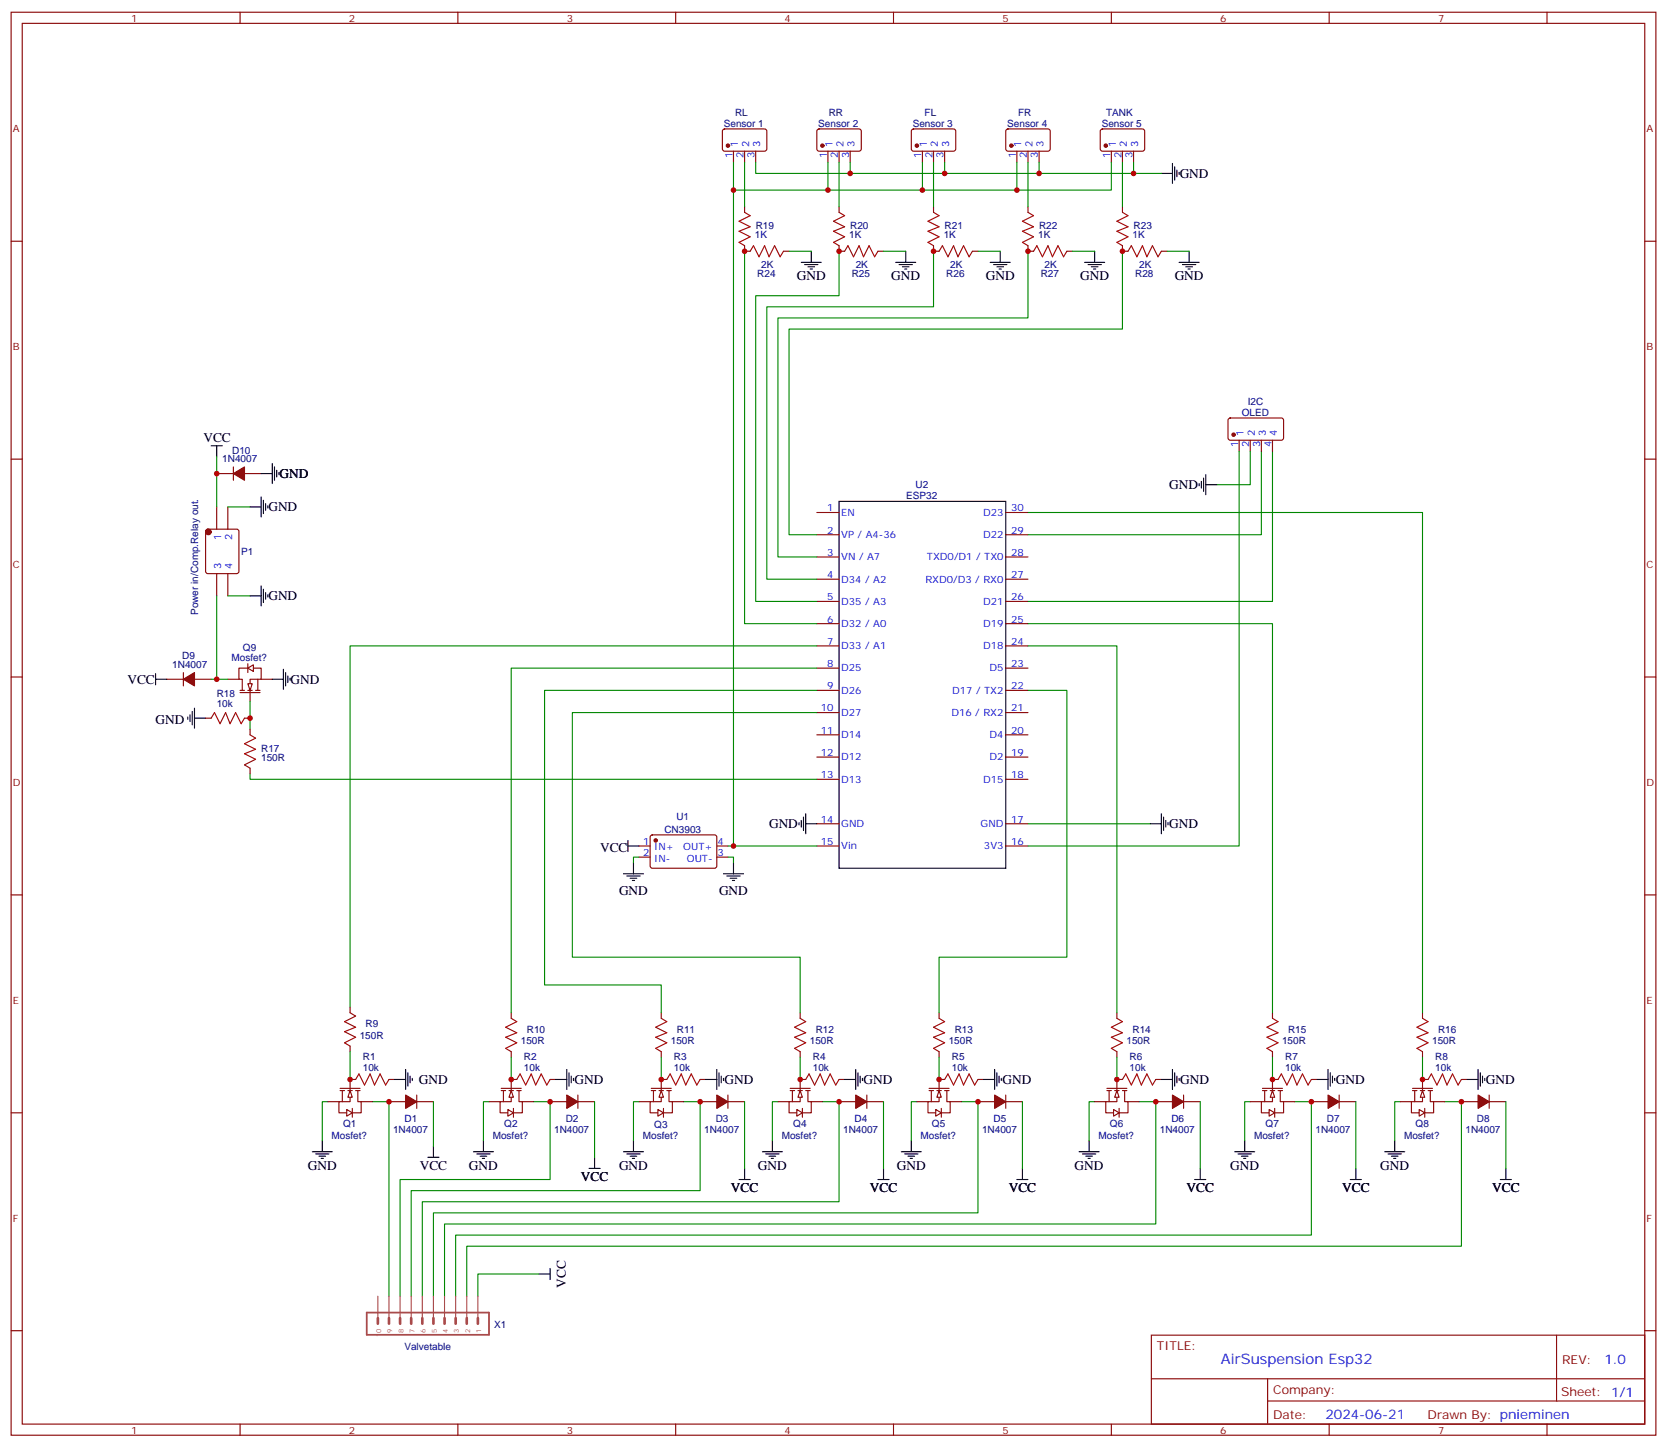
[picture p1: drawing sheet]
<svg xmlns="http://www.w3.org/2000/svg" width="529mm" height="459mm" viewBox="0 0 529 459" stroke-linecap="round" stroke-linejoin="round" font-family="sans-serif">
<g fill="none" stroke="#870000" stroke-width=".35">
<path d="M3.5 3.9h522.1v451.5h-522.1zM7.1 7.4h515v444.5h-515zM76.2 3.9v3.5M145.3 3.9v3.5M214.5 3.9v3.5M283.6 3.9v3.5M352.8 3.9v3.5M421.9 3.9v3.5M491.1 3.9v3.5M3.5 76.6h3.6M522.1 76.6h3.5M3.5 145.7h3.6"/>
<path d="M522.1 145.7h3.5M259.3 162.6h7M259.3 169.7h7M259.3 176.7h7M319.3 162.6h7M319.3 169.7h7M319.3 176.7h7M259.3 183.8h7M259.3 190.9h7M259.3 197.9h7M319.3 183.8h7M319.3 190.9h7"/>
<path d="M319.3 197.9h7M3.5 214.8h3.6M259.3 205h7M259.3 212h7M259.3 219.1h7M319.3 205h7M319.3 212h7M319.3 219.1h7M522.1 214.8h3.5M259.3 226.1h7M259.3 233.2h7M319.3 226.1h7"/>
<path d="M319.3 233.2h7M259.3 240.2h7M259.3 247.3h7M319.3 240.2h7M319.3 247.3h7M202.8 268.5h3.6M202.8 272h3.6M206.6 265.1l.5-.2 20 .1 .4 .6v9.5l-.7 .4h-20l-.4-.7v-9.2zM227.5 268.5h3.6M227.5 272h3.6M259.3 261.4h7M259.3 268.5h7"/>
<path d="M319.3 261.4h7M319.3 268.5h7M3.5 284h3.6M522.1 284h3.5M111.1 319.6v1.8M111.1 332v1.7M162.3 321.4v1.7M162.3 333.7v1.8M209.9 321.4v1.7M209.9 333.7v1.8M254 321.4v1.7M254 333.7v1.8"/>
<path d="M298.1 321.4v1.7M298.1 333.7v1.8M354.5 321.4v1.7M354.5 333.7v1.8M403.9 321.4v1.7M403.9 333.7v1.8M451.6 321.4v1.7M451.6 333.7v1.8M3.5 353.1h3.6M111.1 342.5h1.8M123.5 342.5h1.7M123.5 349.6h5.3"/>
<path d="M132.3 349.6h5.3M132.3 347.5v4.2M162.3 342.5h1.7M174.6 342.5h1.8M174.6 349.6h5.3M183.4 349.6h5.3M183.4 347.5v4.2M209.9 342.5h1.8M222.2 342.5h1.8M222.2 349.6h5.3M231.1 349.6h5.3M231.1 347.5v4.2"/>
<path d="M254 342.5h1.8M266.3 342.5h1.8M266.3 349.6h5.3M275.2 349.6h5.3M275.2 347.5v4.2M298.1 342.5h1.8M310.4 342.5h1.8M310.4 349.6h5.3M319.3 349.6h5.3M319.3 347.5v4.2M354.5 342.5h1.8M366.9 342.5h1.8"/>
<path d="M366.9 349.6h5.3M375.7 349.6h5.3M375.7 347.5v4.2M403.9 342.5h1.8M416.3 342.5h1.7M416.3 349.6h5.3M425.1 349.6h5.3M425.1 347.5v4.2M444.5 349.6h3.5M448.4 346.1h1.4M448.4 345.4h6.3M449.1 346.1v3.5"/>
<path d="M450.8 346.1h1.5M452.3 351.7v2.8M453.3 342.5h-1.7v7.1h-3.6v3.5h2.5M453.3 346.1h1.4M454 346.1v3.5h1.1v3.5h-2.8M455.1 349.6h3.5M463.9 342.5h1.8M463.9 349.6h5.3M472.7 347.5v4.2M472.7 349.6h5.3M522.1 353.1h3.5M3.5 422.3h3.6"/>
<path d="M365.5 423.7h156.6v28.2h-156.6zM365.5 437.5h156.5M402.4 437.5v14.1M494.1 423.7v20.9M522.1 422.3h3.5M76.2 451.9v3.5M145.3 451.9v3.5M214.5 451.9v3.5M283.6 451.9v3.5M352.8 451.9v3.5M402.4 444.6h119.6M421.9 451.9v3.5"/>
<path d="M491.1 451.9v3.5"/>
</g>
<g fill="none" stroke="#000" stroke-width=".35">
<path d="M266.3 159.1h53v116.4h-53zM128.8 339.4v6.3M179.9 339.4v6.3M227.5 339.4v6.3M271.6 339.4v6.3M315.7 339.4v6.3M372.2 339.4v6.3M421.6 339.4v6.3M469.2 339.4v6.3M125.2 342.5h3.6M129.5 340.4v4.3M130.2 341.5v2.1"/>
<path d="M130.9 342.2v.7M176.4 342.5h3.5M180.6 340.4v4.3M181.3 341.5v2.1M182 342.2v.7M224 342.5h3.5M228.2 340.4v4.3M229 341.5v2.1M229.7 342.2v.7M268.1 342.5h3.5M272.3 340.4v4.3M273 341.5v2.1"/>
<path d="M273.8 342.2v.7M312.2 342.5h3.5M316.4 340.4v4.3M317.1 341.5v2.1M317.9 342.2v.7M368.7 342.5h3.5M372.9 340.4v4.3M373.6 341.5v2.1M374.3 342.2v.7M418 342.5h3.6M422.3 340.4v4.3M423 341.5v2.1"/>
<path d="M423.7 342.2v.7M465.7 342.5h3.5M469.9 340.4v4.3M470.6 341.5v2.1M471.3 342.2v.7M99.1 365.5h6.4M100.2 366.2h4.2M101.2 366.9h2.2M102 367.6h.7M102.3 361.9v3.6M135.8 367.2h3.5M137.6 363.7v3.5"/>
<path d="M150.3 365.5h6.3M151.3 366.2h4.3M152.4 366.9h2.1M153.1 367.6h.7M153.5 361.9v3.6M187 370.8h3.5M188.7 367.2v3.6M197.9 365.5h6.4M199 366.2h4.2M200 366.9h2.1M200.7 367.6h.7M201.1 361.9v3.6"/>
<path d="M234.6 374.3h3.5M236.4 370.8v3.5M242 365.5h6.4M243.1 366.2h4.2M244.1 366.9h2.1M244.8 367.6h.7M245.2 361.9v3.6M278.7 374.3h3.5M280.5 370.8v3.5M286.1 365.5h6.4M287.2 366.2h4.2M288.2 366.9h2.1"/>
<path d="M288.9 367.6h.7M289.3 361.9v3.6M322.8 374.3h3.5M324.6 370.8v3.5M342.5 365.5h6.4M343.6 366.2h4.2M344.7 366.9h2.1M345.4 367.6h.7M345.7 361.9v3.6M379.2 374.3h3.6M381 370.8v3.5M391.9 365.5h6.4"/>
<path d="M393 366.2h4.2M394.1 366.9h2.1M394.8 367.6h.7M395.1 361.9v3.6M428.6 374.3h3.6M430.4 370.8v3.5M439.6 365.5h6.3M440.6 366.2h4.3M441.7 366.9h2.1M442.4 367.6h.7M442.7 361.9v3.6M476.2 374.3h3.6"/>
<path d="M478 370.8v3.5M171.1 404.3h3.5M174.6 402.5v3.5"/>
</g>
<g fill="#870000" stroke="#870000" stroke-width=".35">
<path d="M469.2 347.5l3.5 2.1-3.5 2.1z"/>
<path d="M421.6 347.5l3.5 2.1-3.5 2.1z"/>
<path d="M372.2 347.5l3.5 2.1-3.5 2.1z"/>
<path d="M315.7 347.5l3.6 2.1-3.6 2.1z"/>
<path d="M271.6 347.5l3.6 2.1-3.6 2.1z"/>
<path d="M227.5 347.5l3.6 2.1-3.6 2.1z"/>
<path d="M128.8 347.5l3.5 2.1-3.5 2.1z"/>
<path d="M179.9 347.5l3.5 2.1-3.5 2.1z"/>
<circle cx="208.1" cy="266.7" r=".53"/>
</g>
<g fill="none" stroke="#a10000" stroke-width=".35">
<path d="M111.1 321.4l1.8 1-3.5 1.8 3.5 1.8-3.5 1.4 3.5 1.7-3.5 1.8 1.7 1.1M162.3 323.1l1.7 1.1-3.5 1.8 3.5 1.7-3.5 1.4 3.5 1.8-3.5 1.8 1.8 1M209.9 323.1l1.8 1.1-3.6 1.8 3.6 1.7-3.6 1.4 3.6 1.8-3.6 1.8 1.8 1M254 323.1l1.8 1.1-3.6 1.8 3.6 1.7-3.6 1.4 3.6 1.8-3.6 1.8 1.8 1M298.1 323.1l1.8 1.1-3.6 1.8 3.6 1.7-3.6 1.4 3.6 1.8-3.6 1.8 1.8 1M354.5 323.1l1.8 1.1-3.5 1.8 3.5 1.7-3.5 1.4 3.5 1.8-3.5 1.8 1.7 1M403.9 323.1l1.8 1.1-3.5 1.8 3.5 1.7-3.5 1.4 3.5 1.8-3.5 1.8 1.7 1M451.6 323.1l1.7 1.1-3.5 1.8 3.5 1.7-3.5 1.4 3.5 1.8-3.5 1.8 1.8 1M112.9 342.5l1-1.7 1.8 3.5 1.8-3.5 1.4 3.5 1.7-3.5 1.8 3.5 1.1-1.8M164 342.5l1.1-1.7 1.8 3.5 1.7-3.5 1.4 3.5 1.8-3.5 1.8 3.5 1-1.8M211.7 342.5l1-1.7 1.8 3.5 1.8-3.5 1.4 3.5 1.7-3.5 1.8 3.5 1-1.8M255.8 342.5l1-1.7 1.8 3.5 1.7-3.5 1.5 3.5 1.7-3.5 1.8 3.5 1-1.8"/>
<path d="M299.9 342.5l1-1.7 1.8 3.5 1.7-3.5 1.5 3.5 1.7-3.5 1.8 3.5 1-1.8M356.3 342.5l1.1-1.7 1.7 3.5 1.8-3.5 1.4 3.5 1.8-3.5 1.7 3.5 1.1-1.8M405.7 342.5l1.1-1.7 1.7 3.5 1.8-3.5 1.4 3.5 1.8-3.5 1.7 3.5 1.1-1.8M453.3 342.5l1.1-1.7 1.7 3.5 1.8-3.5 1.4 3.5 1.8-3.5 1.7 3.5 1.1-1.8"/>
</g>
<g fill="none" stroke="#008700" stroke-width=".35">
<path d="M111.1 333.7v8.8M162.3 335.5v7M209.9 335.5v7M254 335.5v7M298.1 335.5v7M354.5 335.5v7M403.9 335.5v7M451.6 335.5v7M104.1 349.6h-1.8v12.3M118.2 349.6h5.3v61.7M137.6 349.6v14.1M155.2 349.6h-1.7v12.3"/>
<path d="M169.3 349.6h5.3v24.7h-47.6v37M188.7 349.6v17.6M202.8 349.6h-1.7v12.3M217 349.6h5.2v28.2h-91.7v33.5M236.4 349.6v21.2M246.9 349.6h-1.7v12.3M261.1 349.6h5.2v31.8h-132.2v29.9M280.5 349.6v21.2M291 349.6h-1.7v12.3M305.2 349.6h5.2v35.3h-172.8v26.4M324.6 349.6v21.2M347.5 349.6h-1.8v12.3"/>
<path d="M361.6 349.6h5.3v38.8h-225.8v22.9M381 349.6v21.2M396.9 349.6h-1.8v12.3M411 349.6h5.3v42.3h-271.7v19.4M430.4 349.6v21.2M444.5 349.6h-1.8v12.3M458.6 349.6h5.3v45.9h-315.7v15.8M478 349.6v21.2M171.1 404.3h-19.4v7"/>
</g>
<g fill="#fff" stroke="#870000" stroke-width=".35">
<path d="M450.5 352.1l1.8 1-1.8 1.1z"/>
<path d="M451.6 346.1l.7 2.1h-1.5z"/>
</g>
<path d="M396.9 349.6h3.5M400.8 346.1h1.4M400.8 345.4h6.3M401.5 346.1v3.5M403.2 346.1h1.4M403.9 342.5v7.1h-3.5v3.5h2.5M404.6 351.7v2.8M405.7 346.1h1.4M406.4 346.1v3.5h1.1v3.5h-2.9M407.5 349.6h3.5" fill="none" stroke="#870000" stroke-width=".35"/>
<g fill="#fff" stroke="#870000" stroke-width=".35">
<path d="M402.9 352.1l1.7 1-1.7 1.1z"/>
<path d="M403.9 346.1l.7 2.1h-1.4z"/>
</g>
<path d="M347.5 349.6h3.5M351.4 346.1h1.4M351.4 345.4h6.3M352.1 346.1v3.5M353.8 346.1h1.4M354.5 342.5v7.1h-3.5v3.5h2.5M355.2 351.7v2.8M356.3 346.1h1.4M357 346.1v3.5h1.1v3.5h-2.9M358.1 349.6h3.5" fill="none" stroke="#870000" stroke-width=".35"/>
<g fill="#fff" stroke="#870000" stroke-width=".35">
<path d="M353.5 352.1l1.7 1-1.7 1.1z"/>
<path d="M354.5 346.1l.7 2.1h-1.4z"/>
</g>
<path d="M291 349.6h3.6M294.9 346.1h1.4M294.9 345.4h6.4M295.6 346.1v3.5M297.4 346.1h1.4M298.1 342.5v7.1h-3.5v3.5h2.4M298.8 351.7v2.8M299.9 346.1h1.4M300.6 346.1v3.5h1v3.5h-2.8M301.6 349.6h3.6" fill="none" stroke="#870000" stroke-width=".35"/>
<g fill="#fff" stroke="#870000" stroke-width=".35">
<path d="M297 352.1l1.8 1-1.8 1.1z"/>
<path d="M298.1 346.1l.7 2.1h-1.4z"/>
</g>
<path d="M246.9 349.6h3.6M250.8 346.1h1.4M250.8 345.4h6.4M251.5 346.1v3.5M253.3 346.1h1.4M254 342.5v7.1h-3.5v3.5h2.4M254.7 351.7v2.8M255.8 346.1h1.4M256.5 346.1v3.5h1v3.5h-2.8M257.5 349.6h3.6" fill="none" stroke="#870000" stroke-width=".35"/>
<g fill="#fff" stroke="#870000" stroke-width=".35">
<path d="M252.9 352.1l1.8 1-1.8 1.1z"/>
<path d="M254 346.1l.7 2.1h-1.4z"/>
</g>
<path d="M202.8 349.6h3.6M206.7 346.1h1.4M206.7 345.4h6.4M207.4 346.1v3.5M209.2 346.1h1.4M209.9 342.5v7.1h-3.5v3.5h2.4M210.6 351.7v2.8M211.7 346.1h1.4M212.4 346.1v3.5h1v3.5h-2.8M213.4 349.6h3.6" fill="none" stroke="#870000" stroke-width=".35"/>
<g fill="#fff" stroke="#870000" stroke-width=".35">
<path d="M208.8 352.1l1.8 1-1.8 1.1z"/>
<path d="M209.9 346.1l.7 2.1h-1.4z"/>
</g>
<path d="M155.2 349.6h3.5M159.1 346.1h1.4M159.1 345.4h6.4M159.8 346.1v3.5M161.6 346.1h1.4M162.3 342.5v7.1h-3.6v3.5h2.5M163 351.7v2.8M164 346.1h1.5M164.7 346.1v3.5h1.1v3.5h-2.8M165.8 349.6h3.5" fill="none" stroke="#870000" stroke-width=".35"/>
<g fill="#fff" stroke="#870000" stroke-width=".35">
<path d="M161.2 352.1l1.8 1-1.8 1.1z"/>
<path d="M162.3 346.1l.7 2.1h-1.4z"/>
</g>
<path d="M104.1 349.6h3.5M107.9 346.1h1.5M107.9 345.4h6.4M108.7 346.1v3.5M110.4 346.1h1.4M111.1 342.5v7.1h-3.5v3.5h2.5M111.8 351.7v2.8M112.9 346.1h1.4M113.6 346.1v3.5h1.1v3.5h-2.9M114.7 349.6h3.5" fill="none" stroke="#870000" stroke-width=".35"/>
<g fill="#fff" stroke="#870000" stroke-width=".35">
<path d="M110.1 352.1l1.7 1-1.7 1.1z"/>
<path d="M111.1 346.1l.7 2.1h-1.4z"/>
</g>
<g fill="none" stroke="#000" stroke-width=".35">
<path d="M255.1 259.3v4.2M255.8 258.2v6.4M197.9 277.3h6.4M199 278h4.2M199.3 268.5h3.5M199.3 266.7v3.5M200 278.7h2.1M200.7 279.4h.7M201.1 273.8v3.5M229.7 277.3h6.3M230.7 278h4.2M231.8 278.7h2.1"/>
<path d="M232.5 279.4h.7M232.8 273.8v3.5M253.6 261.1v.7M254.4 260.4v2.1M255.8 261.4h3.5"/>
</g>
<path d="M202.8 272h-1.7v1.8M231.1 272h1.7v1.8" fill="none" stroke="#008700" stroke-width=".35"/>
<path d="M116.4 416.5h38.8v7.1h-38.8z" fill="none" stroke="#a64a4a" stroke-width=".56"/>
<path d="M119.9 418.3v1.7M123.5 418.3v1.7M127 418.3v1.7M130.5 418.3v1.7M134.1 418.3v1.7M137.6 418.3v1.7M141.1 418.3v1.7M144.6 418.3v1.7M148.2 418.3v1.7M151.7 418.3v1.7" fill="none" stroke="#a64a4a" stroke-width=".85"/>
<path d="M119.9 411.3v7M123.5 411.3v7M127 411.3v7M130.5 411.3v7M134.1 411.3v7M137.6 411.3v7M141.1 411.3v7M144.6 411.3v7M148.2 411.3v7M151.7 411.3v7" fill="none" stroke="#a64a4a" stroke-width=".35"/>
<g fill="none" stroke="#870000" stroke-width=".35">
<path d="M229.5 41.1l.5-.2 13 .1 .4 .6v5.9l-.7 .5-13-.1-.4-.6v-5.7zM232.8 48v3.5M236.4 48v3.5M239.9 48v3.5M259.5 41.1l.5-.2 13 .1 .4 .6-.1 5.9-.6 .5-13-.1-.4-.6v-5.7zM262.8 48v3.5M266.3 48v3.5M269.9 48v3.5M289.5 41.1l.5-.2 13 .1 .4 .6-.1 5.9-.6 .5-13-.1-.4-.6v-5.7zM292.8 48v3.5M296.3 48v3.5M299.9 48v3.5"/>
<path d="M319.5 41.1l.5-.2 12.9 .1 .5 .6-.1 5.9-.6 .5-13-.1-.4-.6v-5.7zM322.8 48v3.5M326.3 48v3.5M329.8 48v3.5M349.5 41.1l.5-.2 12.9 .1 .5 .6-.1 5.9-.6 .5-13-.1-.5-.6v-5.7zM352.8 48v3.5M356.3 48v3.5M359.8 48v3.5M65.5 168.1l.5-.2h9.1l.5 .2 .2 .5v12.7l-.2 .5-.5 .2h-9.1l-.5-.2-.2-.5v-12.7zM68.8 160.9v7M72.3 160.9v7M68.8 182v7.1"/>
<path d="M72.3 182v7.1M72.3 215.5h3.5M76.2 219.1h1.4M76.2 219.8h6.3M78.7 210.6v2.8M78.7 212h-2.9v3.5h1.1v3.6M78.7 219.1h1.4M80.4 212h2.5v3.5h-3.5v7.1M81.1 219.1h1.4M81.8 215.5v3.6M82.9 215.5h3.5"/>
</g>
<g fill="#870000" stroke="#870000" stroke-width=".35">
<circle cx="351" cy="46.2" r=".53"/>
<circle cx="321" cy="46.2" r=".53"/>
<circle cx="291" cy="46.2" r=".53"/>
<circle cx="261.1" cy="46.2" r=".53"/>
<circle cx="231.1" cy="46.2" r=".53"/>
<circle cx="66.1" cy="168.8" r=".88"/>
</g>
<g fill="#fff" stroke="#870000" stroke-width=".35">
<path d="M78.7 212l1.7-1v2.1z"/>
<path d="M78.7 217h1.4l-.7 2.1z"/>
</g>
<g fill="none" stroke="#008700" stroke-width=".35">
<path d="M232.8 51.5v217M236.4 51.5v14.1M239.9 51.5v3.5h119.9v-3.5M262.8 51.5v8.8h-30M266.3 51.5v14.1M269.9 51.5v3.5M292.8 51.5v8.8h-30M296.3 51.5v14.1M299.9 51.5v3.5M322.8 51.5v8.8h-30M326.3 51.5v14.1M329.8 51.5v3.5"/>
<path d="M352.8 51.5v8.8h-30M356.3 51.5v14.1M359.8 55h8.9M236.4 79.7v118.2h22.9M250.5 79.7h7M266.3 79.7v14.1h-26.4v97.1h19.4M280.5 79.7h7M296.3 79.7v17.7h-52.9v86.4h15.9M310.4 79.7h7.1M326.3 79.7v21.2h-79.4v75.8h12.4M340.4 79.7h7.1M356.3 79.7v24.7h-105.8v65.3h8.8"/>
<path d="M370.4 79.7h7.1M68.8 145v15.9M393.3 143.2v125.3h-67M396.9 143.2v10.6h-10.6M400.4 143.2v26.5h-74.1M403.9 143.2v47.7h-77.6M72.3 160.9h7.1M326.3 162.6h125.3v158.8M68.8 189.1v26.4M72.3 189.1h7.1M326.3 197.9h77.6v123.5M67 215.5h5.3"/>
<path d="M259.3 205h-148.2v114.6M259.3 212h-97v109.4M259.3 219.1h-86.4v93.5h37v8.8M326.3 219.1h12.4v84.6h-40.6v17.7M326.3 205h28.2v116.4M79.4 222.6v8.8M259.3 226.1h-77.6v77.6h72.3v17.7M79.4 245.5v1.8h179.9M231.1 268.5h28.2M326.3 261.4h38.8"/>
</g>
<g fill="none" stroke="#870000" stroke-width=".35">
<path d="M236.4 65.6v1.8M236.4 78v1.7h1.7M248.7 79.7h1.8M266.3 65.6v1.8M266.3 78v1.7h1.8M278.7 79.7h1.8M296.3 65.6v1.8M296.3 78v1.7h1.8M308.7 79.7h1.7M326.3 65.6v1.8M326.3 78v1.7h1.8M338.7 79.7h1.7"/>
<path d="M356.3 65.6v1.8M356.3 78v1.7h1.8M368.7 79.7h1.7M390.1 132.9l.4-.3 16.5 .1 .5 .7-.1 5.9-.6 .4-16.5-.1-.5-.6v-5.6zM393.3 139.7v3.5M396.9 139.7v3.5M400.4 139.7v3.5M403.9 139.7v3.5M68.8 150.3h5.3M74.1 148.2v4.2M77.6 150.3h5.3M52.9 215.5h5.3"/>
<path d="M58.2 213.4v4.3M61.7 215.5h5.3M65.3 227.9h1.7M77.6 227.9h1.8M79.4 231.4v1.8M79.4 243.8v1.7"/>
</g>
<g fill="#870000" stroke="#870000" stroke-width=".35">
<path d="M58.2 215.5l3.5-2.1v4.3z"/>
<path d="M74.1 150.3l3.5-2.1v4.2z"/>
<circle cx="391.6" cy="137.9" r=".53"/>
</g>
<g fill="none" stroke="#000" stroke-width=".35">
<path d="M368.7 55h3.5M372.2 51.9v6.3M372.9 52.9v4.3M373.6 54v2.1M374.3 54.7v.7M257.5 79.7v3.6M287.5 79.7v3.6M317.5 79.7v3.6M347.5 79.7v3.6M377.5 79.7v3.6M254.4 83.3h6.3M255.4 84h4.2"/>
<path d="M256.5 84.7h2.1M257.2 85.4h.7M284.3 83.3h6.4M285.4 84h4.2M286.5 84.7h2.1M287.2 85.4h.7M314.3 83.3h6.4M315.4 84h4.2M316.4 84.7h2.2M317.1 85.4h.8M344.3 83.3h6.4M345.4 84h4.2"/>
<path d="M346.4 84.7h2.1M347.1 85.4h.7M374.3 83.3h6.3M375.4 84h4.2M376.4 84.7h2.1M377.1 85.4h.7M67 141.5h3.6M68.8 141.5v3.5M82.9 157.7v6.3M82.9 150.3h3.5M83.6 158.8v4.2M84.3 159.8v2.1"/>
<path d="M86.4 147.1v6.4M87.1 148.2v4.2M87.8 149.2v2.1M88.5 149.9v.7M380.6 153.5v.7M381.4 152.8v2.1M382.1 151.7v4.2M382.8 153.8h3.5M382.8 150.6v6.4M79.4 160.9h3.5M85 160.5v.7M79.4 189.1h3.5"/>
<path d="M82.9 185.9v6.4M83.6 187v4.2M84.3 188v2.1M85 188.7v.7M49.4 215.5h3.5M49.4 213.8v3.5M86.4 215.5h3.6M90 212.4v6.3M90.7 213.4v4.3M91.4 214.5v2.1M92.1 215.2v.7M59.6 227.5v.7"/>
<path d="M60.3 226.8v2.2M61 225.8v4.2M61.7 227.9h3.6M61.7 224.7v6.4M368.7 258.2v6.4M369.4 259.3v4.2M365.1 261.4h3.6M370.1 260.4v2.1M370.8 261.1v.7"/>
</g>
<path d="M236.4 67.4l1.7 1-3.5 1.8 3.5 1.8-3.5 1.4 3.5 1.7-3.5 1.8 1.8 1.1M238.1 79.7l1.1-1.7 1.7 3.5 1.8-3.5 1.4 3.5 1.8-3.5 1.7 3.5 1.1-1.8M266.3 67.4l1.8 1-3.5 1.8 3.5 1.8-3.5 1.4 3.5 1.7-3.5 1.8 1.7 1.1M268.1 79.7l1.1-1.7 1.7 3.5 1.8-3.5 1.4 3.5 1.8-3.5 1.7 3.5 1.1-1.8M296.3 67.4l1.8 1-3.5 1.8 3.5 1.8-3.5 1.4 3.5 1.7-3.5 1.8 1.7 1.1M298.1 79.7l1.1-1.7 1.7 3.5 1.8-3.5 1.4 3.5 1.8-3.5 1.7 3.5 1.1-1.8M326.3 67.4l1.8 1-3.5 1.8 3.5 1.8-3.5 1.4 3.5 1.7-3.5 1.8 1.7 1.1M328.1 79.7l1-1.7 1.8 3.5 1.8-3.5 1.4 3.5 1.7-3.5 1.8 3.5 1.1-1.8M356.3 67.4l1.8 1-3.6 1.8 3.6 1.8-3.6 1.4 3.6 1.7-3.6 1.8 1.8 1.1M358.1 79.7l1-1.7 1.8 3.5 1.8-3.5 1.4 3.5 1.7-3.5 1.8 3.5 1.1-1.8M67 227.9l1.1-1.8 1.7 3.6 1.8-3.6 1.4 3.6 1.8-3.6 1.8 3.6 1-1.8M79.4 233.2l1.7 1-3.5 1.8 3.5 1.8-3.5 1.4 3.5 1.7-3.5 1.8 1.8 1.1" fill="none" stroke="#a10000" stroke-width=".35"/>
<g fill="#c00">
<circle cx="451.6" cy="342.5" r=".88"/>
<circle cx="403.9" cy="342.5" r=".88"/>
<circle cx="354.5" cy="342.5" r=".88"/>
<circle cx="298.1" cy="342.5" r=".88"/>
<circle cx="254" cy="342.5" r=".88"/>
<circle cx="209.9" cy="342.5" r=".88"/>
<circle cx="162.3" cy="342.5" r=".88"/>
<circle cx="111.1" cy="342.5" r=".88"/>
<circle cx="463.9" cy="349.6" r=".88"/>
<circle cx="416.3" cy="349.6" r=".88"/>
<circle cx="366.9" cy="349.6" r=".88"/>
<circle cx="310.4" cy="349.6" r=".88"/>
<circle cx="266.3" cy="349.6" r=".88"/>
<circle cx="222.3" cy="349.6" r=".88"/>
<circle cx="123.5" cy="349.6" r=".88"/>
<circle cx="174.6" cy="349.6" r=".88"/>
<circle cx="79.4" cy="227.9" r=".88"/>
<circle cx="68.8" cy="215.5" r=".88"/>
<circle cx="232.8" cy="268.5" r=".88"/>
<circle cx="359.8" cy="55" r=".88"/>
<circle cx="329.8" cy="55" r=".88"/>
<circle cx="299.9" cy="55" r=".88"/>
<circle cx="269.9" cy="55" r=".88"/>
<circle cx="232.8" cy="60.3" r=".88"/>
<circle cx="262.8" cy="60.3" r=".88"/>
<circle cx="292.8" cy="60.3" r=".88"/>
<circle cx="322.8" cy="60.3" r=".88"/>
<circle cx="236.4" cy="79.7" r=".88"/>
<circle cx="266.3" cy="79.7" r=".88"/>
<circle cx="296.3" cy="79.7" r=".88"/>
<circle cx="326.3" cy="79.7" r=".88"/>
<circle cx="356.3" cy="79.7" r=".88"/>
<circle cx="68.8" cy="150.3" r=".88"/>
</g>
<text font-size="4.6" fill="#00f" x="387.6" y="432.7">AirSuspension Esp32</text>
<g font-size="4.2">
<text x="374.5" y="56.4">GND</text>
<text x="252.9" y="88.9">GND</text>
<text x="282.9" y="88.9">GND</text>
<text x="312.9" y="88.9">GND</text>
<text x="342.9" y="88.9">GND</text>
<text x="372.9" y="88.9">GND</text>
<text x="64.6" y="140.3">VCC</text>
<text x="88.7" y="151.7">GND</text>
<text x="371.1" y="155.2">GND</text>
<text x="85.2" y="162.3">GND</text>
<text x="85.2" y="190.5">GND</text>
<text x="40.4" y="217">VCC</text>
<text x="92.3" y="217">GND</text>
<text x="49.4" y="229.7">GND</text>
<text x="244.1" y="262.8">GND</text>
<text x="371.1" y="262.8">GND</text>
<text x="190.5" y="270.2">VCC</text>
<text x="196.5" y="284">GND</text>
<text x="228.2" y="284">GND</text>
<text x="133" y="343.9">GND</text>
<text x="182.4" y="343.9">GND</text>
<text x="230" y="343.9">GND</text>
<text x="274.1" y="343.9">GND</text>
<text x="318.2" y="343.9">GND</text>
<text x="374.7" y="343.9">GND</text>
<text x="424" y="343.9">GND</text>
<text x="471.7" y="343.9">GND</text>
<text x="97.7" y="371.1">GND</text>
<text x="133.3" y="371.2">VCC</text>
<text x="148.9" y="371.1">GND</text>
<text x="196.5" y="371.1">GND</text>
<text x="240.6" y="371.1">GND</text>
<text x="284.7" y="371.1">GND</text>
<text x="341.1" y="371.1">GND</text>
<text x="390.5" y="371.1">GND</text>
<text x="438.1" y="371.1">GND</text>
<text x="184.4" y="374.7">VCC</text>
<text x="232" y="378.3">VCC</text>
<text x="276.1" y="378.3">VCC</text>
<text x="320.2" y="378.3">VCC</text>
<text x="376.7" y="378.3">VCC</text>
<text x="426.1" y="378.3">VCC</text>
<text x="473.7" y="378.3">VCC</text>
<text x="179.6" y="408.6" transform="rotate(-90 179.6 408.6)">VCC</text>
</g>
<g font-size="4.2" fill="#00f">
<text x="509.3" y="432.9">1.0</text>
<text x="420.7" y="450.3">2024-06-21</text>
</g>
<g font-size="3.9" fill="#800">
<text x="367.2" y="428.3">TITLE:</text>
<text x="495.9" y="432.9">REV:</text>
<text x="404.1" y="442.5">Company:</text>
<text x="495.5" y="443.1">Sheet: 1/1</text>
<text x="404.1" y="450.1">Date:</text>
<text x="453.2" y="450.2">Drawn By: pnieminen</text>
</g>
<g font-size="3.2" fill="#800">
<text x="41.6" y="6.9">1</text>
<text x="110.8" y="6.9">2</text>
<text x="179.9" y="6.9">3</text>
<text x="249.1" y="6.9">4</text>
<text x="318.2" y="6.9">5</text>
<text x="387.3" y="6.9">6</text>
<text x="456.5" y="6.9">7</text>
<text x="4.1" y="42">A</text>
<text x="522.6" y="42">A</text>
<text x="4.1" y="111.1">B</text>
<text x="522.6" y="111.1">B</text>
<text x="4.1" y="180.3">C</text>
<text x="522.6" y="180.3">C</text>
<text x="4.1" y="249.4">D</text>
<text x="522.6" y="249.4">D</text>
<text x="4.1" y="318.6">E</text>
<text x="522.6" y="318.6">E</text>
<text x="4.1" y="387.7">F</text>
<text x="522.6" y="387.7">F</text>
<text x="41.6" y="454.9">1</text>
<text x="110.8" y="454.9">2</text>
<text x="179.9" y="454.9">3</text>
<text x="249.1" y="454.9">4</text>
<text x="318.2" y="454.9">5</text>
<text x="387.3" y="454.9">6</text>
<text x="456.5" y="454.9">7</text>
</g>
<g font-size="3.2" fill="#000080">
<text x="229.8" y="40.3">Sensor 1</text>
<text x="233.3" y="36.8">RL</text>
<text x="259.8" y="40.3">Sensor 2</text>
<text x="263.1" y="36.8">RR</text>
<text x="289.7" y="40.3">Sensor 3</text>
<text x="293.5" y="36.8">FL</text>
<text x="319.7" y="40.3">Sensor 4</text>
<text x="323.2" y="36.8">FR</text>
<text x="349.7" y="40.3">Sensor 5</text>
<text x="351.1" y="36.8">TANK</text>
<text x="239.6" y="75.6">1K</text>
<text x="239.9" y="72.7">R19</text>
<text x="269.6" y="75.6">1K</text>
<text x="269.9" y="72.7">R20</text>
<text x="299.6" y="75.6">1K</text>
<text x="299.9" y="72.7">R21</text>
<text x="329.6" y="75.6">1K</text>
<text x="329.8" y="72.7">R22</text>
<text x="359.5" y="75.6">1K</text>
<text x="359.8" y="72.7">R23</text>
<text x="240.4" y="87.9">R24</text>
<text x="241.7" y="85">2K</text>
<text x="270.4" y="87.9">R25</text>
<text x="271.6" y="85">2K</text>
<text x="300.4" y="87.9">R26</text>
<text x="301.6" y="85">2K</text>
<text x="330.4" y="87.9">R27</text>
<text x="331.6" y="85">2K</text>
<text x="360.3" y="87.9">R28</text>
<text x="361.6" y="85">2K</text>
<text x="396.1" y="128.5">I2C</text>
<text x="394.2" y="132">OLED</text>
<text x="73.7" y="144">D10</text>
<text x="70.6" y="146.8">1N4007</text>
<text x="290.7" y="154.9">U2</text>
<text x="287.6" y="158.5">ESP32</text>
<text x="76.6" y="176.1">P1</text>
<text x="62.9" y="195.2" transform="rotate(-90 62.9 195.2)">Power in/Comp.Relay out.</text>
<text x="57.8" y="209.3">D9</text>
<text x="73.5" y="209.6">Mosfet?</text>
<text x="77.1" y="206.4">Q9</text>
<text x="54.7" y="212">1N4007</text>
<text x="68.8" y="221.3">R18</text>
<text x="68.8" y="224.4">10k</text>
<text x="82.9" y="238.5">R17</text>
<text x="82.9" y="241.6">150R</text>
<text x="214.7" y="260.3">U1</text>
<text x="210.9" y="264.4">CN3903</text>
<text x="114.2" y="329.6">150R</text>
<text x="116.1" y="326">R9</text>
<text x="167.2" y="327.8">R10</text>
<text x="214.9" y="327.8">R11</text>
<text x="258.9" y="327.8">R12</text>
<text x="303" y="327.8">R13</text>
<text x="359.5" y="327.8">R14</text>
<text x="408.9" y="327.8">R15</text>
<text x="456.5" y="327.8">R16</text>
<text x="165.3" y="331.3">150R</text>
<text x="213" y="331.3">150R</text>
<text x="257.1" y="331.3">150R</text>
<text x="301.1" y="331.3">150R</text>
<text x="357.6" y="331.3">150R</text>
<text x="407" y="331.3">150R</text>
<text x="454.6" y="331.3">150R</text>
<text x="115.2" y="339.7">10k</text>
<text x="115.2" y="336.5">R1</text>
<text x="166.3" y="339.7">10k</text>
<text x="166.3" y="336.5">R2</text>
<text x="213.9" y="339.7">10k</text>
<text x="213.9" y="336.5">R3</text>
<text x="258" y="339.7">10k</text>
<text x="258" y="336.5">R4</text>
<text x="302.1" y="339.7">10k</text>
<text x="302.1" y="336.5">R5</text>
<text x="358.6" y="339.7">10k</text>
<text x="358.6" y="336.5">R6</text>
<text x="408" y="339.7">10k</text>
<text x="408" y="336.5">R7</text>
<text x="455.6" y="339.7">10k</text>
<text x="455.6" y="336.5">R8</text>
<text x="108.9" y="357.5">Q1</text>
<text x="124.8" y="359.6">1N4007</text>
<text x="128.4" y="356">D1</text>
<text x="160.1" y="357.5">Q2</text>
<text x="175.9" y="359.6">1N4007</text>
<text x="179.6" y="356">D2</text>
<text x="207.7" y="357.8">Q3</text>
<text x="223.5" y="359.6">1N4007</text>
<text x="227.2" y="356">D3</text>
<text x="251.8" y="357.5">Q4</text>
<text x="267.6" y="359.6">1N4007</text>
<text x="271.3" y="356">D4</text>
<text x="295.8" y="357.5">Q5</text>
<text x="311.7" y="359.6">1N4007</text>
<text x="315.4" y="356">D5</text>
<text x="352.3" y="357.5">Q6</text>
<text x="368.2" y="359.6">1N4007</text>
<text x="371.8" y="356">D6</text>
<text x="401.7" y="357.5">Q7</text>
<text x="417.6" y="359.6">1N4007</text>
<text x="421.2" y="356">D7</text>
<text x="449.4" y="357.5">Q8</text>
<text x="465.2" y="359.6">1N4007</text>
<text x="468.9" y="356">D8</text>
<text x="105.3" y="361.3">Mosfet?</text>
<text x="156.4" y="361.3">Mosfet?</text>
<text x="204" y="361.3">Mosfet?</text>
<text x="248.1" y="361.3">Mosfet?</text>
<text x="292.2" y="361.3">Mosfet?</text>
<text x="348.7" y="361.3">Mosfet?</text>
<text x="398.1" y="361.3">Mosfet?</text>
<text x="445.7" y="361.3">Mosfet?</text>
<text x="156.9" y="421.3">X1</text>
<text x="128.4" y="428.4">Valvetable</text>
</g>
<g font-size="3.2" fill="#00f">
<text x="234.2" y="46.7" transform="rotate(-90 234.2 46.7)">1</text>
<text x="237.8" y="46.7" transform="rotate(-90 237.8 46.7)">2</text>
<text x="241.3" y="46.7" transform="rotate(-90 241.3 46.7)">3</text>
<text x="264.2" y="46.7" transform="rotate(-90 264.2 46.7)">1</text>
<text x="267.8" y="46.7" transform="rotate(-90 267.8 46.7)">2</text>
<text x="271.3" y="46.7" transform="rotate(-90 271.3 46.7)">3</text>
<text x="294.2" y="46.7" transform="rotate(-90 294.2 46.7)">1</text>
<text x="297.7" y="46.7" transform="rotate(-90 297.7 46.7)">2</text>
<text x="301.3" y="46.7" transform="rotate(-90 301.3 46.7)">3</text>
<text x="324.2" y="46.7" transform="rotate(-90 324.2 46.7)">1</text>
<text x="327.7" y="46.7" transform="rotate(-90 327.7 46.7)">2</text>
<text x="331.3" y="46.7" transform="rotate(-90 331.3 46.7)">3</text>
<text x="354.2" y="46.7" transform="rotate(-90 354.2 46.7)">1</text>
<text x="357.7" y="46.7" transform="rotate(-90 357.7 46.7)">2</text>
<text x="361.2" y="46.7" transform="rotate(-90 361.2 46.7)">3</text>
<text x="232.5" y="50.2" transform="rotate(-90 232.5 50.2)">1</text>
<text x="236" y="50.2" transform="rotate(-90 236 50.2)">2</text>
<text x="239.5" y="50.2" transform="rotate(-90 239.5 50.2)">3</text>
<text x="262.5" y="50.2" transform="rotate(-90 262.5 50.2)">1</text>
<text x="266" y="50.2" transform="rotate(-90 266 50.2)">2</text>
<text x="269.5" y="50.2" transform="rotate(-90 269.5 50.2)">3</text>
<text x="292.5" y="50.2" transform="rotate(-90 292.5 50.2)">1</text>
<text x="296" y="50.2" transform="rotate(-90 296 50.2)">2</text>
<text x="299.5" y="50.2" transform="rotate(-90 299.5 50.2)">3</text>
<text x="322.4" y="50.2" transform="rotate(-90 322.4 50.2)">1</text>
<text x="326" y="50.2" transform="rotate(-90 326 50.2)">2</text>
<text x="329.5" y="50.2" transform="rotate(-90 329.5 50.2)">3</text>
<text x="352.4" y="50.2" transform="rotate(-90 352.4 50.2)">1</text>
<text x="356" y="50.2" transform="rotate(-90 356 50.2)">2</text>
<text x="359.5" y="50.2" transform="rotate(-90 359.5 50.2)">3</text>
<text x="393" y="141.9" transform="rotate(-90 393 141.9)">1</text>
<text x="394.8" y="138.4" transform="rotate(-90 394.8 138.4)">1</text>
<text x="396.5" y="141.9" transform="rotate(-90 396.5 141.9)">2</text>
<text x="398.3" y="138.4" transform="rotate(-90 398.3 138.4)">2</text>
<text x="400" y="141.9" transform="rotate(-90 400 141.9)">3</text>
<text x="401.8" y="138.4" transform="rotate(-90 401.8 138.4)">3</text>
<text x="403.6" y="141.9" transform="rotate(-90 403.6 141.9)">4</text>
<text x="405.3" y="138.4" transform="rotate(-90 405.3 138.4)">4</text>
<text x="262.6" y="162.3">1</text>
<text x="267.1" y="163.7">EN</text>
<text x="312.1" y="163.7">D23</text>
<text x="321" y="162.3">30</text>
<text x="70.2" y="171.4" transform="rotate(-90 70.2 171.4)">1</text>
<text x="73.7" y="171.4" transform="rotate(-90 73.7 171.4)">2</text>
<text x="262.6" y="169.3">2</text>
<text x="267.1" y="170.7">VP / A4-36</text>
<text x="312.1" y="170.7">D22</text>
<text x="321" y="169.3">29</text>
<text x="262.6" y="176.4">3</text>
<text x="267.1" y="177.8">VN / A7</text>
<text x="294.2" y="177.8">TXD0/D1 / TX0</text>
<text x="321" y="176.4">28</text>
<text x="70.2" y="180.5" transform="rotate(-90 70.2 180.5)">3</text>
<text x="73.7" y="180.5" transform="rotate(-90 73.7 180.5)">4</text>
<text x="262.6" y="183.4">4</text>
<text x="267.1" y="184.9">D34 / A2</text>
<text x="293.7" y="184.9">RXD0/D3 / RX0</text>
<text x="321" y="183.4">27</text>
<text x="262.6" y="190.5">5</text>
<text x="267.1" y="191.9">D35 / A3</text>
<text x="312.1" y="191.9">D21</text>
<text x="321" y="190.5">26</text>
<text x="262.6" y="197.6">6</text>
<text x="321" y="197.6">25</text>
<text x="267.1" y="199">D32 / A0</text>
<text x="312.1" y="199">D19</text>
<text x="262.6" y="204.6">7</text>
<text x="267.1" y="206">D33 / A1</text>
<text x="312.1" y="206">D18</text>
<text x="321" y="204.6">24</text>
<text x="262.6" y="211.7">8</text>
<text x="267.1" y="213.1">D25</text>
<text x="314.1" y="213.1">D5</text>
<text x="321" y="211.7">23</text>
<text x="262.6" y="218.7">9</text>
<text x="267.1" y="220.1">D26</text>
<text x="302.3" y="220.1">D17 / TX2</text>
<text x="321" y="218.7">22</text>
<text x="260.6" y="225.8">10</text>
<text x="267.1" y="227.2">D27</text>
<text x="302" y="227.2">D16 / RX2</text>
<text x="321" y="225.8">21</text>
<text x="260.6" y="232.8">11</text>
<text x="321" y="232.8">20</text>
<text x="260.6" y="239.9">12</text>
<text x="267.1" y="234.2">D14</text>
<text x="314.1" y="234.2">D4</text>
<text x="321" y="239.9">19</text>
<text x="267.1" y="241.3">D12</text>
<text x="314.1" y="241.3">D2</text>
<text x="260.6" y="246.9">13</text>
<text x="267.1" y="248.4">D13</text>
<text x="312.1" y="248.4">D15</text>
<text x="321" y="246.9">18</text>
<text x="260.6" y="261.1">14</text>
<text x="267.1" y="262.5">GND</text>
<text x="311.3" y="262.5">GND</text>
<text x="321" y="261.1">17</text>
<text x="204.2" y="268.1">1</text>
<text x="207.7" y="269.9">IN+</text>
<text x="216.9" y="269.9">OUT+</text>
<text x="227.7" y="268.1">4</text>
<text x="260.6" y="268.1">15</text>
<text x="267.1" y="269.5">Vin</text>
<text x="312.4" y="269.5">3V3</text>
<text x="321" y="268.1">16</text>
<text x="204.2" y="271.6">2</text>
<text x="207.7" y="273.4">IN-</text>
<text x="218" y="273.4">OUT-</text>
<text x="227.7" y="271.6">3</text>
</g>
<g font-size="2.1" fill="#a54b4b">
<text x="121" y="424.3" transform="rotate(-90 121 424.3)">10</text>
<text x="124.5" y="423" transform="rotate(-90 124.5 423)">9</text>
<text x="128" y="423" transform="rotate(-90 128 423)">8</text>
<text x="131.6" y="423" transform="rotate(-90 131.6 423)">7</text>
<text x="135.1" y="423" transform="rotate(-90 135.1 423)">6</text>
<text x="138.6" y="423" transform="rotate(-90 138.6 423)">5</text>
<text x="142.2" y="423" transform="rotate(-90 142.2 423)">4</text>
<text x="145.7" y="423" transform="rotate(-90 145.7 423)">3</text>
<text x="149.2" y="423" transform="rotate(-90 149.2 423)">2</text>
<text x="152.7" y="423" transform="rotate(-90 152.7 423)">1</text>
</g>
</svg>
